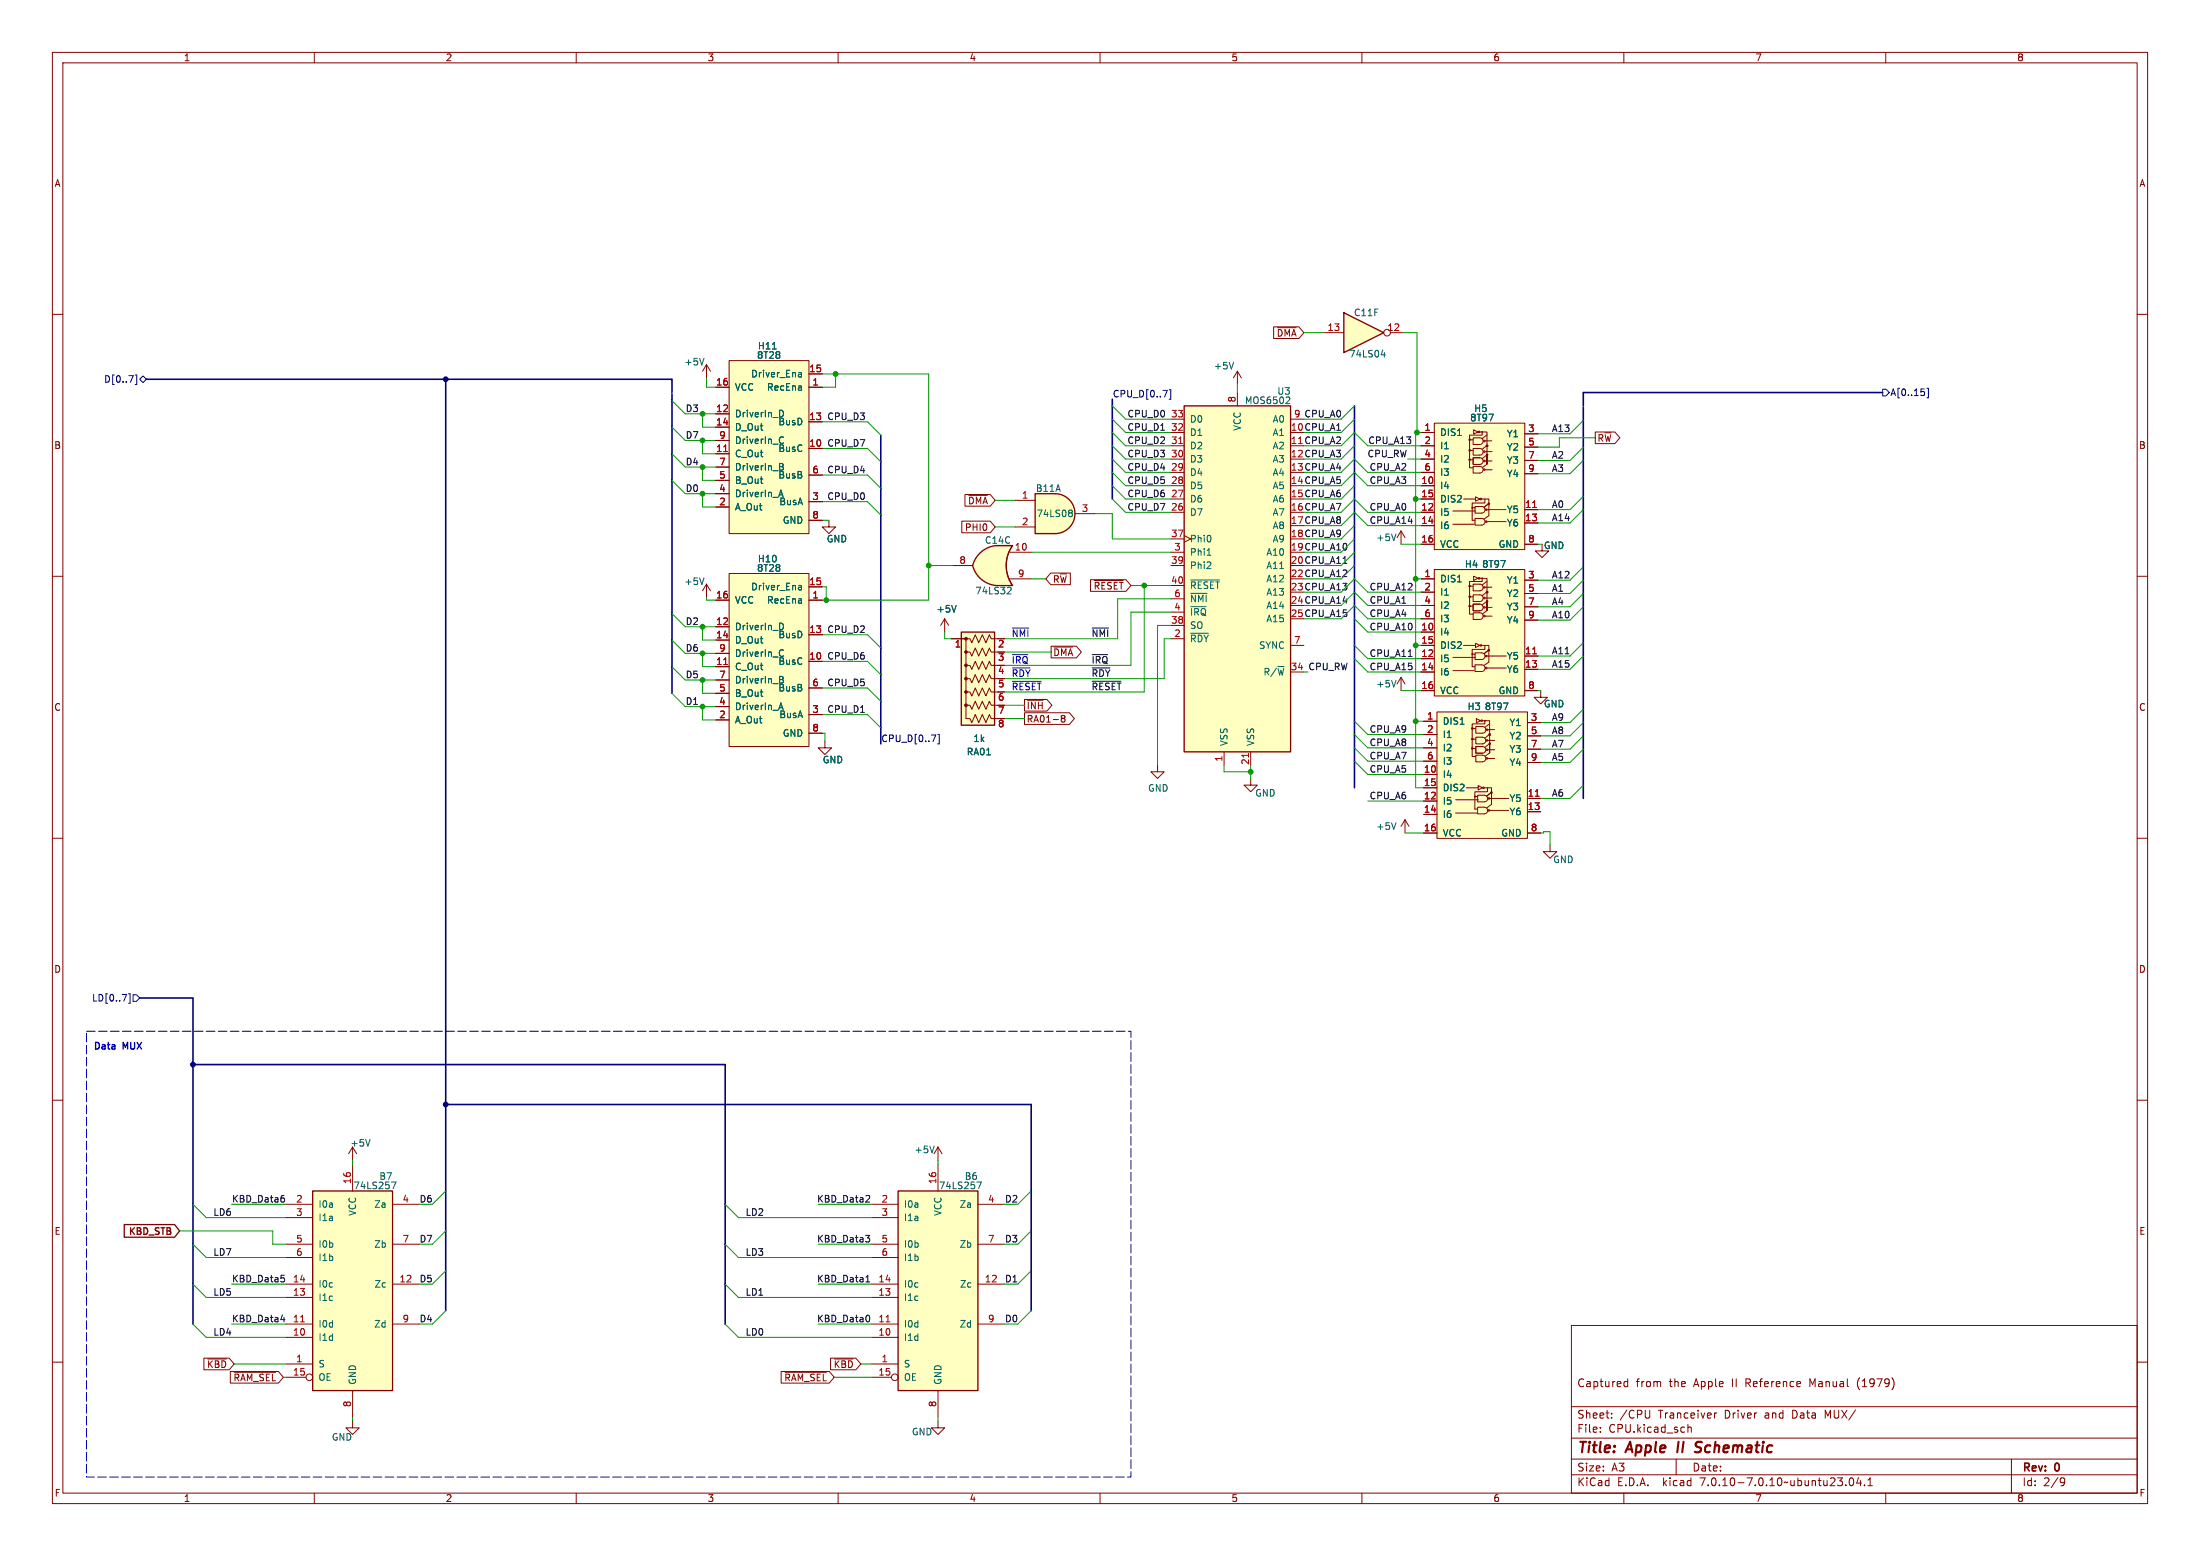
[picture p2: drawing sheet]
<svg xmlns="http://www.w3.org/2000/svg" width="420mm" height="297mm" viewBox="0 0 420 297" stroke-linecap="round" stroke-linejoin="round" font-family="sans-serif">
<g fill="none" stroke="#840000" stroke-width=".19">
<path d="M10 10h400v277h-400zM12 12h396v273h-396zM60 10v2M110 10v2M160 10v2M210 10v2M260 10v2M310 10v2M360 10v2M10 60h2M408 60h2M236.2 70.9v2.5"/>
<path d="M236.2 74.9v2.6M236.2 70.9l-.7 1.2M236.2 70.9l.8 1.2M223.5 97.8h2.6M223.5 95.3h2.6M223.5 92.7h2.6M223.5 90.2h2.6M223.5 87.6h2.6M223.5 85.1h2.6M223.5 82.6h2.6M223.5 80h2.6M246.4 80h2.5"/>
<path d="M10 110h2M134.9 111.5l-.8 1.3M134.9 111.5v2.5M134.9 111.5l.7 1.3M136.7 114.6h2.5M136.7 119.6h2.5M139.2 109.5h15.2v33h-15.2zM154.4 114.6h2.6M154.4 112h2.6M223.5 105.4h2.6M223.5 102.9h2.6M223.5 119.4h2.6"/>
<path d="M223.5 108h2.6M223.5 116.8h2.6M223.5 111.8h2.6M223.5 114.3h2.6M226.1 102.2l1.2 .7-1.2 .6M408 110h2M136.7 127.3h2.5M136.7 122.2h2.5M136.7 137.4h2.5M136.7 134.9h2.5M136.7 132.3h2.5M136.7 129.8h2.5"/>
<path d="M136.7 124.7h2.5M154.4 126.2h2.6M154.4 121.2h2.6M154.4 136.4h2.6M154.4 131.3h2.6M154.4 140h2.6M223.5 121.9h2.6M246.4 128.3h2.5M246.4 123.2h2.5M267.5 129.3l-.8 1.3M267.5 129.3v2.5M267.5 129.3l.7 1.3"/>
<path d="M271.8 137.7h2.5M274.3 135.9h17.3v24.1h-17.3zM281.1 139.1h.6M281.7 138.7h1.3a.64 .64 0 0 1 .6 .6 .64 .64 0 0 1-.6 .7h-1.3zM281.8 137.2l.9 .4-.9 .4zM283 137.6h1.4v6.1v-1.8M283.5 137.5v.7h-2.4v6.2h.6M284 139.3h1.3M284.4 138.1l-.9 .7M291.6 137.9h2.5M10 160h2M157.5 141.5v1.2h1.2l-1.2 1.3-1.3-1.3h1.3"/>
<path d="M233.7 143.5v2.6M238.8 143.5v2.6M271.8 150.4h2.5M271.8 147.8h2.5M271.8 152.9h2.5M271.8 155.4h2.5M271.8 159h2.5M271.8 140.2h2.5M271.8 142.7h2.5M271.8 145.3h2.5M277.9 155.2h4M277.9 152.7h4.3"/>
<path d="M279.9 150.4h2.3M281.1 142.9h.6M281.1 141.1h.6M281.6 152h.5M281.7 140.7h1.3a.64 .64 0 0 1 .6 .7 .64 .64 0 0 1-.6 .6h-1.3zM281.7 144.1h1.3a.64 .64 0 0 1 .6 .7 .64 .64 0 0 1-.6 .6h-1.3zM281.7 142.5h1.3a.64 .64 0 0 1 .6 .6 .64 .64 0 0 1-.6 .7h-1.3zM282.1 154.1h1.3a.64 .64 0 0 1 .6 .6 .64 .64 0 0 1-.6 .6h-1.3zM282.1 151.8h1.3a.64 .64 0 0 1 .6 .6 .64 .64 0 0 1-.6 .7h-1.3zM282.2 150l.8 .4-.8 .4zM283.3 150.4h1.4v3.1l-.9 .7M284 150.4v.7h-2.4v3.3h.5"/>
<path d="M284 144.8h1.3M284.1 141.3h1.2M284.1 143.1h1.2M284.4 140.2l-.9 .7M284.4 141.9l-.9 .7M284.4 143.7l-.8 .6M284.4 154.7h1M284.4 152.4h1M284.7 151.2l-.9 .7M285.5 154.7h2.5M285.5 152.4h2.5M291.6 152.4h2.5"/>
<path d="M291.6 154.9h2.5M291.6 159h2.5M291.6 140.5h2.5M291.6 143h2.5M291.6 145.5h2.5M408 160h2M295.9 161.3v1.3h1.3l-1.3 1.2-1.3-1.2h1.3M10 210h2M408 210h2M10 260h2M300 253h108v32h-108zM408 260h2"/>
<path d="M300 278.5h108M300 274.5h108M300 268.5h108M305.5 273.2v.2M305.5 272.5v.1M307.7 270.5v.2M307.7 269.8v.1M310.2 264.6h.5M310.2 263.8h.5M310.7 263.2v1.5M314.9 269.2v1.2l-.2 .3M320 278.5v3"/>
<path d="M322.2 271.9v1.5M322.2 272.5l.2-.1 .4 .1 .1 .9M327.3 269.7v1M327.7 269.7l-.3 .1-.1 .2M354.7 263.6v1M384 278.5v6.5M60 285v2M110 285v2M160 285v2M210 285v2M260 285v2M300 281.5h108"/>
<path d="M310 285v2M352.4 283.4v.2M353.2 282.2l.2-.1a.8 .8 0 0 1 .5 .7 .8 .8 0 0 1-.5 .8 .99 .99 0 0 1-.2-1.4zM354.8 282l-.4 1.1h1M355.2 282.6v1M355.9 283.4v.2M356.6 283.6h.8M356.6 282.5l.4-.4v1.5M360 285v2M393.6 282.1l.5 .1a.99 .99 0 0 1-.4 1.4h-.3M394.2 282.7l-.3 .3h-.3"/>
<circle cx="281.1" cy="139" r=".15"/>
<circle cx="282.9" cy="137.6" r=".15"/>
<circle cx="283.5" cy="137.6" r=".08"/>
<circle cx="283.9" cy="139.3" r=".15"/>
<circle cx="281.1" cy="141.1" r=".15"/>
<circle cx="281.1" cy="142.8" r=".15"/>
<circle cx="281.6" cy="152" r=".1"/>
<circle cx="283.2" cy="150.4" r=".15"/>
<circle cx="283.9" cy="141.3" r=".15"/>
<circle cx="283.9" cy="144.8" r=".15"/>
<circle cx="283.9" cy="143.1" r=".15"/>
<circle cx="284.2" cy="154.7" r=".15"/>
<circle cx="284.2" cy="152.4" r=".15"/>
<circle cx="284.4" cy="140.2" r=".15"/>
<circle cx="284.4" cy="142" r=".1"/>
<circle cx="284.7" cy="151.3" r=".15"/>
</g>
<path d="M320.4 275.2l-.2 2M323.8 276l.8 .3M324.6 277l-.3 .2h-.5M324.6 275.2h-.4l-.5 .4" fill="none" stroke="#840000" stroke-width=".4"/>
<g fill="#ffffc2" stroke="#ffffc2" stroke-width=".19">
<path d="M226.1 77.5h20.3v66h-20.3z"/>
<path d="M139.2 109.5h15.2v33h-15.2z"/>
<path d="M274.3 135.9h17.3v24.1h-17.3z"/>
</g>
<path d="M226.1 77.5h20.3v66h-20.3z" fill="none" stroke="#840000" stroke-width=".25"/>
<g fill="none" stroke="#006464" stroke-width=".19">
<path d="M235.5 69.2l-.4 1.2M246.2 76.1l-.8 .9h.8M134.4 110.3l-.4 1.3M149.1 118.9a.72 .72 0 0 1 .2 1.3M152.6 111.7l.4 .1v.8M153 112.5l-.4 .1M153 112l-.4 .1M227.3 115.8h3M227.3 110.7h5.5M227.3 113.3h3.1M230.4 108.5h.8M230.4 106h.8"/>
<path d="M231.1 102.4v.8M231.1 107.4v.4M148.8 135.1h.6M148.8 129.1l.6 .1 .1 .3-.2 .2M148.8 129.7h.5M149.1 134.2l.4 1.3M149.2 124l.4 .1M149.3 129.7l.3 .3-.2 .3M149.6 125.2h-.1M227.3 120.9h3.4M266.5 129.9l-.4 1.2"/>
</g>
<path d="M225 84.7h.8M138.2 126.8h.7M238.3 143.8v.7M293.1 152h.7" fill="none" stroke="#a90000" stroke-width=".19"/>
<g fill="#840000" stroke="#840000" stroke-width=".19">
<circle cx="284.4" cy="141.9" r=".13"/>
<circle cx="284.4" cy="140.2" r=".13"/>
</g>
<path d="M256.5 59.7l7.7 3.8-7.7 3.8z" fill="#ffffc2"/>
<path d="M256.5 59.7l7.7 3.8-7.7 3.8zM183.5 120.7h6.4v17.7h-6.4zM59.7 227.3h15.2v38.1h-15.2zM171.4 227.3h15.3v38.1h-15.3z" fill="none" stroke="#840000" stroke-width=".25"/>
<g fill="none" stroke="#840000" stroke-width=".19">
<path d="M134.9 69.6l-.8 1.3M134.9 69.6v2.5M134.9 69.6l.7 1.3M136.7 73.9h2.5M136.7 79h2.5M139.2 68.8h15.2v33.1h-15.2zM154.4 73.9h2.6M154.4 71.4h2.6M252.7 63.5h3.8M265.4 63.5h2.6M136.7 86.6h2.5M136.7 81.5h2.5"/>
<path d="M136.7 96.8h2.5M136.7 94.2h2.5M136.7 91.7h2.5M136.7 89.2h2.5M136.7 84.1h2.5M154.4 85.6h2.6M154.4 80.5h2.6M154.4 95.8h2.6M154.4 90.7h2.6M154.4 99.3h2.6M271.3 95.3h2.5M271.3 82.6h2.5"/>
<path d="M271.3 92.7h2.5M271.3 97.8h2.5M271.3 85.1h2.5M271.3 87.6h2.5M271.3 90.2h2.5M273.8 80.8h17.3v24.1h-17.3zM277.4 97.5h4.3M279.4 95.3h2.3M280.5 87.8h.7M280.5 86h.7M280.5 83.9h.7M281.1 96.9h.5"/>
<path d="M281.2 85.6h1.3a.64 .64 0 0 1 .6 .6 .64 .64 0 0 1-.6 .7h-1.3zM281.2 89h1.3a.64 .64 0 0 1 .6 .7 .64 .64 0 0 1-.6 .6h-1.3zM281.2 87.4h1.3a.64 .64 0 0 1 .6 .6 .64 .64 0 0 1-.6 .6h-1.3zM281.2 83.6h1.3a.64 .64 0 0 1 .6 .6 .64 .64 0 0 1-.6 .6h-1.3zM281.3 82l.8 .4-.8 .5zM281.6 99h1.3a.64 .64 0 0 1 .6 .6 .64 .64 0 0 1-.6 .6h-1.3zM281.6 96.7h1.3a.64 .64 0 0 1 .6 .6 .64 .64 0 0 1-.6 .6h-1.3zM281.7 94.8l.8 .5-.8 .4zM282.5 82.4h1.4v6.2v-1.8M282.8 95.3h1.4v3.1l-.9 .7M283 82.4v.7h-2.5v6.2h.7M283.5 95.3v.7h-2.4v3.3h.5"/>
<path d="M283.5 84.2h1.3M283.5 89.7h1.3M283.6 86.2h1.2M283.6 88h1.2M283.9 85l-.9 .8M283.9 86.8l-.9 .7M283.9 83l-.9 .7M283.9 88.6l-.8 .6M283.9 99.6h1M283.9 97.3h1M284.2 96.1l-.9 .7M285 99.6h2.5"/>
<path d="M285 97.3h2.5M291.1 97.3h2.5M291.1 99.8h2.5M291.1 82.8h2.5M291.1 85.3h2.5M291.1 87.9h2.5M291.1 90.4h2.5M267.5 101.3l-.8 1.3M267.5 101.3v2.6M267.5 101.3l.7 1.3M271.3 110.5h2.5M271.3 113h2.5"/>
<path d="M271.3 115.6h2.5M271.3 118.1h2.5M271.3 100.3h2.5M271.3 103.9h2.5M273.8 108.7h17.3v24.1h-17.3zM277.4 100.1h4M280.5 115.7h.7M280.5 113.9h.7M280.5 111.9h.7M281.2 113.5h1.3a.64 .64 0 0 1 .6 .7 .64 .64 0 0 1-.6 .6h-1.3zM281.2 117h1.3a.64 .64 0 0 1 .6 .6 .64 .64 0 0 1-.6 .6h-1.3zM281.2 115.3h1.3a.64 .64 0 0 1 .6 .7 .64 .64 0 0 1-.6 .6h-1.3z"/>
<path d="M281.2 111.5h1.3a.64 .64 0 0 1 .6 .6 .64 .64 0 0 1-.6 .7h-1.3zM281.3 110l.8 .4-.8 .4zM282.5 110.4h1.4v6.1v-1.8M283 110.4v.6h-2.5v6.2h.7M283.5 112.1h1.3M283.5 117.6h1.3M283.6 114.1h1.2M283.6 115.9h1.2M283.9 113l-.9 .7M283.9 114.8l-.9 .7M283.9 110.9l-.9 .8M283.9 116.5l-.8 .6"/>
<path d="M291.1 110.7h2.5M291.1 113.3h2.5M291.1 115.8h2.5M291.1 118.4h2.5M291.1 103.9h2.5M181.6 121.9h2.5M184.4 124.5h.8l.3 .7 .7-1.5 .6 1.5 .7-1.5 .7 1.5 .7-1.5 .3 .8h1.3M184.4 127h.8l.3 .8 .7-1.6 .6 1.6 .7-1.6 .7 1.6 .7-1.6 .3 .8h1.3M184.4 129.5h.8l.3 .8 .7-1.5 .6 1.5 .7-1.5 .7 1.5 .7-1.5 .3 .7h1.3M184.4 132.1h.8l.3 .7 .7-1.5 .6 1.5 .7-1.5 .7 1.5 .7-1.5 .3 .8h1.3M184.4 134.6h.8l.3 .8 .7-1.5 .6 1.5 .7-1.5 .7 1.5 .7-1.5 .3 .7h1.3M191.8 121.9h-2.6l-.3-.7-.7 1.5-.7-1.5-.7 1.5-.6-1.5-.7 1.5-.3-.8h-.8v15.3h.8l.3 .7 .7-1.5 .6 1.5 .7-1.5 .7 1.5 .7-1.5 .3 .8h1.3"/>
<path d="M271.3 123.2h2.5M271.3 120.7h2.5M271.3 125.7h2.5M271.3 128.3h2.5M271.3 131.8h2.5M277.4 128h4M277.4 125.5h4.3M279.4 123.2h2.3M281.1 124.9h.5M281.6 126.9h1.3a.64 .64 0 0 1 .6 .6 .64 .64 0 0 1-.6 .7h-1.3zM281.6 124.6h1.3a.64 .64 0 0 1 .6 .6 .64 .64 0 0 1-.6 .7h-1.3zM281.7 122.8l.8 .4-.8 .4z"/>
<path d="M282.8 123.2h1.4v3.2l-.9 .6M283.5 123.2v.8h-2.4v3.3h.5M283.9 127.5h1M283.9 125.2h1M284.2 124.1l-.9 .7M285 127.5h2.5M285 125.2h2.5M291.1 125.2h2.5M291.1 127.8h2.5M291.1 131.8h2.5M294.1 131.8v1.3h1.3l-1.3 1.3-1.2-1.3h1.2M221 146.1v1.2h1.2l-1.2 1.3-1.3-1.3h1.3"/>
<path d="M238.8 148.6v1.3h1.2l-1.2 1.2-1.3-1.2h1.3M268.2 156.5l-.7 1.2M268.2 156.5v2.5M268.2 156.5l.8 1.2M67.3 218.9v2.6M67.3 218.9l-.8 1.3M67.3 218.9l.8 1.3M179.1 218.9l-.8 1.3M179.1 218.9v2.6M179.1 218.9l.7 1.3M54.6 229.9h5.1M54.6 232.4h5.1"/>
<path d="M54.6 237.5h5.1M67.3 222.2v5.1M74.9 229.9h5.1M74.9 237.5h5.1M166.4 229.9h5M166.4 232.4h5M166.4 237.5h5M179.1 222.2v5.1M186.7 229.9h5.1M186.7 237.5h5.1M54.6 255.3h5.1M54.6 252.7h5.1"/>
<path d="M54.6 245.1h5.1M54.6 247.6h5.1M54.6 240h5.1M74.9 252.7h5.1M74.9 245.1h5.1M166.4 255.3h5M166.4 252.7h5M166.4 245.1h5M166.4 247.6h5M166.4 240h5M186.7 252.7h5.1M186.7 245.1h5.1"/>
<path d="M54.6 260.3h5.1M54.6 262.9h3.8M67.3 271.3v1.2h1.3l-1.3 1.3-1.3-1.3h1.3M67.3 265.4v5.1M166.4 260.3h5M166.4 262.9h3.8M179.1 271.3v1.2h1.2l-1.2 1.3-1.3-1.3h1.3M179.1 265.4v5.1"/>
<circle cx="264.8" cy="63.5" r=".63"/>
<circle cx="280.6" cy="86" r=".15"/>
<circle cx="280.6" cy="83.9" r=".15"/>
<circle cx="280.6" cy="87.7" r=".15"/>
<circle cx="281.1" cy="96.9" r=".1"/>
<circle cx="282.3" cy="82.4" r=".15"/>
<circle cx="282.7" cy="95.2" r=".15"/>
<circle cx="283" cy="82.4" r=".08"/>
<circle cx="283.4" cy="88" r=".15"/>
<circle cx="283.4" cy="84.2" r=".15"/>
<circle cx="283.4" cy="86.2" r=".15"/>
<circle cx="283.4" cy="89.6" r=".15"/>
<circle cx="283.7" cy="99.6" r=".15"/>
<circle cx="283.7" cy="97.3" r=".15"/>
<circle cx="283.9" cy="85.1" r=".15"/>
<circle cx="283.9" cy="86.9" r=".1"/>
<circle cx="284.2" cy="96.2" r=".15"/>
<circle cx="280.6" cy="113.9" r=".15"/>
<circle cx="280.6" cy="111.9" r=".15"/>
<circle cx="280.6" cy="115.7" r=".15"/>
<circle cx="282.3" cy="110.4" r=".15"/>
<circle cx="283" cy="110.4" r=".08"/>
<circle cx="283.4" cy="112.1" r=".15"/>
<circle cx="283.4" cy="115.9" r=".15"/>
<circle cx="283.4" cy="117.6" r=".15"/>
<circle cx="283.4" cy="114.1" r=".15"/>
<circle cx="283.9" cy="113" r=".15"/>
<circle cx="283.9" cy="114.8" r=".1"/>
<circle cx="281.1" cy="124.9" r=".1"/>
<circle cx="282.7" cy="123.2" r=".15"/>
<circle cx="283.7" cy="127.5" r=".15"/>
<circle cx="283.7" cy="125.2" r=".15"/>
<circle cx="284.2" cy="124.1" r=".15"/>
<circle cx="59.1" cy="262.9" r=".63"/>
<circle cx="170.8" cy="262.9" r=".63"/>
</g>
<g fill="none" stroke="#006464" stroke-width=".19">
<path d="M134.4 68.4l-.4 1.3M147.5 66.6h.7M149.1 78.3a.72 .72 0 0 1 .2 1.2M152.6 71.1l.4 .1v.8M153 71.9l-.4 .1M153 71.4l-.4 .1M263.7 67.7h.8M264.3 67.3v.8M148.8 94.5h.6M148.8 88.5l.6 .1 .1 .2-.2 .3M148.8 89.1h.5M149.1 93.5l.4 1.3"/>
<path d="M149.2 83.4l.4 .1M149.3 89.1l.3 .2-.2 .4M149.6 84.5l-.1 .1M266.5 101.9l-.4 1.3M266.5 157l-.4 1.3M70.6 217.5l-.4 1.3M178.3 218.8l-.4 1.2M74.7 225.6h.9l-.6 1.3M186.5 225.6h.8l-.5 1.3"/>
</g>
<g fill="#ffffc2" stroke="#ffffc2" stroke-width=".19">
<path d="M139.2 68.8h15.2v33.1h-15.2z"/>
<path d="M273.8 108.7h17.3v24.1h-17.3z"/>
<path d="M59.7 227.3h15.2v38.1h-15.2z"/>
<path d="M273.8 80.8h17.3v24.1h-17.3z"/>
<path d="M171.4 227.3h15.3v38.1h-15.3z"/>
<path d="M183.5 120.7h6.4v17.7h-6.4z"/>
<path d="M187 105.6a5.2 5.2 0 0 1 3.1-1.5l.6 5.2-5-1.3 .5-1.3z"/>
</g>
<path d="M138.2 86.2h.7M292.6 96.9h.7M292.6 124.8h.7M57.4 252.3h.7M169.2 252.3h.7" fill="none" stroke="#a90000" stroke-width=".19"/>
<g fill="#840000" stroke="#840000" stroke-width=".19">
<circle cx="283.9" cy="114.8" r=".13"/>
<circle cx="283.9" cy="113" r=".13"/>
<circle cx="283.9" cy="86.8" r=".13"/>
<circle cx="283.9" cy="85.1" r=".13"/>
<circle cx="184.4" cy="121.9" r=".25"/>
<circle cx="184.4" cy="124.5" r=".25"/>
<circle cx="184.4" cy="127" r=".25"/>
<circle cx="184.4" cy="129.5" r=".25"/>
<circle cx="184.4" cy="132.1" r=".25"/>
<circle cx="184.4" cy="134.6" r=".25"/>
</g>
<path d="M190.1 104.1h3.2M190.1 111.8h3.2" fill="none" stroke="#ffffc2" stroke-width=".19"/>
<path d="M190.1 104.1h3.2a6.7 6.7 0 0 0 0 7.7h-3.2z" fill="#ffffc2"/>
<g fill="#ffffc2" stroke="#ffffc2" stroke-width=".19">
<path d="M185.7 108l4.9-1.4-.5 5.2a5.1 5.1 0 0 1-4.4-3.8z"/>
<path d="M201.4 94.2a3.8 3.8 0 0 1 3.8 3.8 3.8 3.8 0 0 1-3.8 3.9z"/>
</g>
<path d="M190.1 104.1a5.2 5.2 0 0 0-4.4 3.9 5.1 5.1 0 0 0 4.4 3.8M190.1 104.1h3.2a6.6 6.6 0 0 0 0 7.7h-3.2" fill="none" stroke="#840000" stroke-width=".25"/>
<path d="M158.2 99.3v1.3h1.3l-1.3 1.3-1.2-1.3h1.2M180.3 118.1l-.7 1.3M180.3 118.1v2.6M180.3 118.1l.8 1.3M181.9 108h3.8M190.1 104.1h3.2a6.7 6.7 0 0 0 0 7.7h-3.2M192.8 105.4h4.3M192.8 110.5h4.3" fill="none" stroke="#840000" stroke-width=".19"/>
<path d="M182.5 115.6l-.4 1.2M192.5 112.1h.4l.1 .3-.8 1h.8" fill="none" stroke="#006464" stroke-width=".19"/>
<path d="M197.6 94.2h3.8v7.7h-3.8z" fill="#ffffc2"/>
<path d="M197.6 94.2h3.8a3.8 3.8 0 0 1 3.8 3.8 3.8 3.8 0 0 1-3.8 3.9h-3.8zM23.7 233.7h9.6l1 1.2-1 1.3h-9.6z" fill="none" stroke="#840000" stroke-width=".25"/>
<g fill="none" stroke="#840000" stroke-width=".19">
<path d="M136.7 73.9h2.5M136.7 79h2.5M154.4 73.9h2.6M154.4 71.4h2.6M243.1 62.4h4.9l.9 1.1-.9 1.1h-4.9zM243.9 62.5h3.5M136.7 86.6h2.5M136.7 81.5h2.5M136.7 96.8h2.5M136.7 94.2h2.5M136.7 91.7h2.5M136.7 89.2h2.5"/>
<path d="M136.7 84.1h2.5M154.4 85.6h2.6M154.4 80.5h2.6M154.4 95.8h2.6M154.4 90.7h2.6M154.4 99.3h2.6M183.6 99.5h5.4l1 1.1-1 1.1h-5.4zM184.2 94.4h4.8l1 1.1-1 1.1h-4.8zM184.9 94.6h3.6M193.8 95.5h3.8M205.2 98h3.8M271.3 82.6h2.5"/>
<path d="M271.3 92.7h2.5M271.3 97.8h2.5M271.3 95.3h2.5M271.3 85.1h2.5M271.3 87.6h2.5M271.3 90.2h2.5M291.1 97.3h2.5M291.1 99.8h2.5M291.1 82.8h2.5M291.1 85.3h2.5M291.1 87.9h2.5M291.1 90.4h2.5"/>
<path d="M304.5 82.5h3.8l.9 1.1-.9 1.1h-3.8zM306.4 82.6h1.2M136.7 114.6h2.5M136.7 119.6h2.5M154.4 114.6h2.6M154.4 112h2.6M193.8 100.6h3.8M200.6 109.4h3.7v2.2h-3.7l-1-1.1zM202.4 109.5h1.2M208.2 110.6h6.7l1 1.2-1 1.1h-6.7zM208.9 110.8h5.5M271.3 110.5h2.5"/>
<path d="M271.3 113h2.5M271.3 115.6h2.5M271.3 118.1h2.5M271.3 100.3h2.5M271.3 103.9h2.5M291.1 110.7h2.5M291.1 113.3h2.5M291.1 115.8h2.5M291.1 118.4h2.5M291.1 103.9h2.5M294.4 103.9v1.3h1.3l-1.3 1.2-1.3-1.2h1.3M136.7 127.3h2.5"/>
<path d="M136.7 122.2h2.5M136.7 137.4h2.5M136.7 134.9h2.5M136.7 132.3h2.5M136.7 129.8h2.5M136.7 124.7h2.5M154.4 126.2h2.6M154.4 121.2h2.6M154.4 136.4h2.6M154.4 131.3h2.6M154.4 140h2.6M181.6 121.9h2.5"/>
<path d="M190.5 121.9h1.3M195.6 133.5h4.3l.9 1.1-.9 1.1h-4.3zM195.6 136h8.6l.9 1.2-.9 1.1h-8.6zM196.1 133.7h3M200.7 123.3h4.8l.9 1.2-.9 1.1h-4.8zM201.2 123.5h3.6M202.8 137.1l-.2-.2 .2-.3h.3l.2 .2-.2 .3M202.8 137.1l-.2 .2v.3l.2 .2h.3l.2-.2v-.3l-.2-.2M202.8 137.1h.3M271.3 120.7h2.5M271.3 125.7h2.5M271.3 128.3h2.5"/>
<path d="M271.3 123.2h2.5M271.3 131.8h2.5M271.8 137.7h2.5M291.1 125.2h2.5M291.1 127.8h2.5M291.1 131.8h2.5M291.6 137.9h2.5M271.8 147.8h2.5M271.8 152.9h2.5M271.8 155.4h2.5M271.8 150.4h2.5M271.8 159h2.5"/>
<path d="M271.8 140.2h2.5M271.8 142.7h2.5M271.8 145.3h2.5M291.6 152.4h2.5M291.6 154.9h2.5M291.6 159h2.5M291.6 140.5h2.5M291.6 143h2.5M291.6 145.5h2.5M38.9 259.2h4.9l.9 1.1-.9 1.2h-4.9zM39.7 259.4h3.5M158.6 259.2h4.8l.9 1.1-.9 1.2h-4.8z"/>
<path d="M159.3 259.4h3.5M44 261.8h9.1l1 1.1-1 1.1h-9.1zM44.7 261.9h7.9M149.1 261.8h9.2l1 1.1-1 1.1h-9.2zM149.9 261.9h7.9"/>
</g>
<g fill="none" stroke="#006464" stroke-width=".19">
<path d="M147.5 66.6h.7M149.1 78.3a.72 .72 0 0 1 .2 1.2M152.6 71.1l.4 .1v.8M153 71.9l-.4 .1M153 71.4l-.4 .1M148.8 94.5h.6M148.8 88.5l.6 .1 .1 .2-.2 .3M148.8 89.1h.5M149.1 93.5l.4 1.3M149.2 83.4l.4 .1M149.3 89.1l.3 .2-.2 .4M149.6 84.5l-.1 .1"/>
<path d="M204.2 97.4h.3l.2 .2-.2 .3M204.2 97.9h.3M204.5 97.9l.2 .2v.3l-.1 .2h-.4M149.1 118.9a.72 .72 0 0 1 .2 1.3M152.6 111.7l.4 .1v.8M153 112.5l-.4 .1M153 112l-.4 .1M182.5 115.6l-.4 1.2M148.8 135.1h.6M148.8 129.1l.6 .1 .1 .3-.2 .2M148.8 129.7h.5M149.1 134.2l.4 1.3"/>
<path d="M149.2 124l.4 .1M149.3 129.7l.3 .3-.2 .3M149.6 125.2h-.1"/>
</g>
<path d="M25.8 71.6h.3v1.8h-.3M27.3 71.8l.6 .6-.6 .6-.6-.6zM222 74.5h.8l-.5 1.3M223.2 74.4h.3v1.8h-.3M359.4 74.3h.6l.7 .6-.7 .7h-.6zM367.4 74.8v.6M367.8 74.1h.3v1.8h-.3M177.8 140.3h.9l-.6 1.3M179 140.2h.3v1.8h-.3M24.5 189.7h.3v1.8h-.3M25.4 189.9h.6l.7 .6-.7 .6h-.6z" fill="none" stroke="#000084" stroke-width=".19"/>
<g fill="none" stroke="#0f0f0f" stroke-width=".19">
<path d="M208.5 119.9h3.1M256.4 107.5h.7M208.5 130h5.5M208.5 125h3M208.5 127.5h3.4M268.8 125.3h.8M53.9 228.7h.2l.2 .2v.4l-.4 .1M54 228.2h.2M165.2 235.8h.8l-.4 .5 .4 .1v.4l-.2 .3h-.4M165.5 228.2h.4l.1 .3-.8 .9h.8M53.6 251.9h.8M53.7 243.4h.6"/>
<path d="M53.8 243.9h.3l.2 .2v.5l-.5 .1M54.2 251.5v.8M165.3 244.7h.7M165.4 243.7l.3-.3v1.3M165.7 251a.79 .79 0 0 1 0 1.3"/>
</g>
<path d="M193.3 119.9h3.1M193.3 125h2.9M193.3 127.5h3.3M193.3 130h5.5" fill="none" stroke="#0000c2" stroke-width=".19"/>
<path d="M16.5 196.9h199.4v85h-199.4v-85" fill="none" stroke="#0000c2" stroke-width=".19" stroke-dasharray="1.7 .6"/>
<path d="M27.9 72.4h100.4v2.5M85.1 72.4v177.8M128.3 75.2v57.1M212.3 76.2v19.1M258.6 77.5v72.9M302.3 77.7v74.7M359.4 74.9h-57.1v2.6M168.1 83.1v58.9M26.7 190.5h10.1v62.2M36.8 203.2h101.6v49.5M85.1 210.8h111.7v39.4" fill="none" stroke="#000084" stroke-width=".3"/>
<g fill="none" stroke="#009600" stroke-width=".19">
<path d="M128.3 76.5l2.5 2.5h5.9M134.1 79v2.5h2.6M134.9 72.1v1.8h1.8M157 71.4h20.3v43.2h-20.3M159.5 71.4v2.5h-2.5M212.3 77.5l2.6 2.5h8.6M236.2 73.4v1.5M248.9 63.5h3.8M258.6 77.5l-2.6 2.5h-7.1M268 63.5h2.5v19.1M128.3 81.5l2.5 2.6h5.9M128.3 86.6l2.5 2.6h5.9"/>
<path d="M128.3 91.7l2.5 2.5h5.9M134.1 84.1v2.5h2.6M134.1 89.2v2.5h2.6M134.1 94.2v2.6h2.6M157 99.3h1.2M157 95.8h8.6l2.5 2.5M157 85.6h8.6l2.5 2.5M157 80.5h8.6l2.5 2.6M157 90.7h8.6l2.5 2.5M190 95.5h3.8M209 98h3.3v4.9h11.2M212.3 85.1l2.6 2.5h8.6"/>
<path d="M212.3 90.2l2.6 2.5h8.6M212.3 92.7l2.6 2.6h8.6M212.3 80l2.6 2.6h8.6M212.3 87.6l2.6 2.6h8.6M212.3 82.6l2.6 2.5h8.6M212.3 95.3l2.6 2.5h8.6M248.9 92.7h7.1l2.6-2.5 2.5 2.5h10.2M248.9 90.2h7.1l2.6-2.6 2.5 2.6h10.2M248.9 85.1h7.1l2.6-2.5 2.5 2.5h10.2M248.9 97.8h7.1l2.6-2.5 2.5 2.5h10.2M258.6 85.1l-2.6 2.5h-7.1M258.6 92.7l-2.6 2.6h-7.1"/>
<path d="M258.6 80l-2.6 2.6h-7.1M268.7 87.6h2.6M270.3 95.3h1M271.3 82.6h-1v67.8h1.5M302.3 80.3l-2.6 2.5h-6.1M302.3 87.9l-2.6 2.5h-6.1M302.3 85.3l-2.6 2.6h-6.1M302.3 97.3l-2.6 2.5h-6.1M302.3 94.7l-2.6 2.6h-6.1M304.5 83.6h-6.8v1.7h-4.1M128.3 117.1l2.5 2.5h5.9M134.1 119.6v2.6h2.6"/>
<path d="M134.9 114v.6h1.8M157 112h.7v2.6M177.3 108h4.6M190 100.6h3.8M197.1 105.4h26.4M197.1 110.5h2.5M215.9 111.8h7.6M218.4 111.8v20.3h-26.6M223.5 119.4h-2.5v26.7M223.5 116.8h-7.6v10.2h-24.1M223.5 114.3h-10.1v7.6h-21.6M248.9 118.1h7.1l2.6-2.5 2.5 2.5h10.2"/>
<path d="M248.9 100.3h7.1l2.6-2.5 2.5 2.5h10.2M248.9 115.6h7.1l2.6-2.6 2.5 2.6h10.2M248.9 113h7.1l2.6-2.5 2.5 2.5h10.2M258.6 118.1l2.5 2.6h10.2M258.6 100.3l-2.6 2.6h-7.1M258.6 105.4l-2.6 2.6h-7.1M258.6 102.9l-2.6 2.5h-7.1M258.6 108l-2.6 2.5h-7.1M267.5 103.9h3.8M270.3 110.5h1M293.6 103.9h.8M302.3 110.7l-2.6 2.6h-6.1"/>
<path d="M302.3 113.3l-2.6 2.5h-6.1M302.3 108.2l-2.6 2.5h-6.1M302.3 115.8l-2.6 2.6h-6.1M128.3 127.3l2.5 2.5h5.9M128.3 122.2l2.5 2.5h5.9M128.3 132.3l2.5 2.6h5.9M134.1 124.7v2.6h2.6M134.1 129.8v2.5h2.6M134.1 134.9v2.5h2.6M157 131.3h8.6l2.5 2.6M157 126.2h8.6l2.5 2.6M157 140h.5v1.5"/>
<path d="M157 121.2h8.6l2.5 2.5M157 136.4h8.6l2.5 2.5M180.3 120.7v1.2h1.3M191.8 134.6h3.8M191.8 124.5h8.9M191.8 137.2h3.8M223.5 121.9h-1.3v7.6h-30.4M248.9 128.3h.8M258.6 137.7l2.5 2.5h10.7M258.6 123.2l2.5 2.5h10.2M258.6 125.7l2.5 2.6h10.2M267.5 131.8h3.8"/>
<path d="M270.3 123.2h1M270.3 137.7h1.5M293.6 131.8h.5M302.3 137.9l-2.6 2.6h-5.6M302.3 135.4l-2.6 2.5h-5.6M302.3 122.7l-2.6 2.5h-6.1M302.3 125.2l-2.6 2.6h-6.1M233.7 146.1v1.2h5.1M238.8 146.1v2.5M258.6 140.2l2.5 2.5h10.7M258.6 142.7l2.5 2.6h10.7M258.6 145.3l2.5 2.5h10.7"/>
<path d="M261.1 152.9h10.7M268.2 159h3.6M294.1 159h.5v-.2h1.3v2.5M302.3 149.9l-2.6 2.5h-5.6M302.3 143l-2.6 2.5h-5.6M302.3 140.5l-2.6 2.5h-5.6M34.3 234.9h17.8v2.6h2.5M36.8 229.9l2.6 2.5h15.2M36.8 237.5l2.6 2.5h15.2M44.2 229.9h10.4M67.3 221.5v.7M85.1 227.3l-2.6 2.6"/>
<path d="M85.1 234.9l-2.6 2.6M138.4 229.9l2.6 2.5h25.4M138.4 237.5l2.6 2.5h25.4M156.2 229.9h10.2M156.2 237.5h10.2M179.1 221.5v.7M196.8 227.3l-2.5 2.6M196.8 234.9l-2.5 2.6M36.8 252.7l2.6 2.6h15.2M36.8 245.1l2.6 2.5h15.2M44.2 252.7h10.4M44.2 245.1h10.4"/>
<path d="M85.1 242.6l-2.6 2.5M85.1 250.2l-2.6 2.5M138.4 252.7l2.6 2.6h25.4M138.4 245.1l2.6 2.5h25.4M156.2 252.7h10.2M156.2 245.1h10.2M196.8 242.6l-2.5 2.5h-2.5M196.8 250.2l-2.5 2.5M44.7 260.3h9.9M67.3 270.5v.8M159.3 262.9h7.1M164.3 260.3h2.1"/>
<path d="M179.1 270.5v.8"/>
</g>
<path d="M138.2 86.2h.7M292.6 96.9h.7M138.2 126.8h.7M292.6 124.8h.7M293.1 152h.7" fill="none" stroke="#a90000" stroke-width=".19"/>
<g fill="#009600" stroke="#009600" stroke-width=".19">
<circle cx="177.3" cy="108" r=".46"/>
<circle cx="159.5" cy="71.4" r=".46"/>
<circle cx="134.1" cy="124.7" r=".46"/>
<circle cx="157.7" cy="114.6" r=".46"/>
<circle cx="134.1" cy="94.2" r=".46"/>
<circle cx="134.1" cy="119.6" r=".46"/>
<circle cx="134.1" cy="89.2" r=".46"/>
<circle cx="218.4" cy="111.8" r=".46"/>
<circle cx="238.8" cy="147.3" r=".46"/>
<circle cx="270.3" cy="110.5" r=".46"/>
<circle cx="270.3" cy="123.2" r=".46"/>
<circle cx="270.3" cy="137.7" r=".46"/>
<circle cx="270.3" cy="95.3" r=".46"/>
<circle cx="270.5" cy="82.6" r=".46"/>
<circle cx="134.1" cy="79" r=".46"/>
<circle cx="134.1" cy="84.1" r=".46"/>
<circle cx="134.1" cy="134.9" r=".46"/>
<circle cx="134.1" cy="129.8" r=".46"/>
</g>
<g fill="#000084" stroke="#000084" stroke-width=".19">
<circle cx="85.1" cy="210.8" r=".46"/>
<circle cx="85.1" cy="72.4" r=".46"/>
<circle cx="36.8" cy="203.2" r=".46"/>
</g>
<g font-size="2.8" fill="#840000">
<text x="301" y="277.9">Title:</text>
<text x="310.6" y="277.9">Apple</text>
<text x="321.1" y="277.9">II</text>
<text x="325.3" y="277.9">Schematic</text>
</g>
<g font-size="2.1" fill="#840000">
<text x="301" y="265">Captured</text>
<text x="312.3" y="265">from</text>
<text x="318.7" y="265">the</text>
<text x="323.5" y="265">Apple</text>
<text x="330.9" y="265">II</text>
<text x="333.6" y="265">Reference</text>
<text x="346" y="265">Manual</text>
<text x="355.2" y="265">(1979)</text>
<text x="301" y="273.7">File:</text>
<text x="301" y="271">Sheet:</text>
<text x="307.1" y="273.7">CPU.kicad_sch</text>
<text x="309.2" y="271">/CPU</text>
<text x="316.7" y="271">Tranceiver</text>
<text x="329.4" y="271">Driver</text>
<text x="337.2" y="271">and</text>
<text x="342.6" y="271">Data</text>
<text x="348.9" y="271">MUX/</text>
<text x="301" y="281.1">Size:</text>
<text x="307.6" y="281.1">A3</text>
<text x="323" y="281.1">Date:</text>
<text x="386" y="281.3">Rev:</text>
<text x="392.4" y="281.3">0</text>
<text x="301" y="283.9">KiCad</text>
<text x="308.7" y="283.9">E.D.A.</text>
<text x="317.6" y="283.9">kicad</text>
<text x="324.8" y="283.9">7.0.10-7.0.10~ubuntu23.04.1</text>
<text x="386" y="283.9">Id:</text>
<text x="390.1" y="283.9">2/9</text>
</g>
<g font-size="1.8" fill="#840000">
<text x="35" y="11.9">1</text>
<text x="85" y="11.9">2</text>
<text x="135" y="11.9">3</text>
<text x="185" y="11.9">4</text>
<text x="235" y="11.9">5</text>
<text x="285" y="11.9">6</text>
<text x="335" y="11.9">7</text>
<text x="385" y="11.9">8</text>
<text x="10.3" y="35.9">A</text>
<text x="408.3" y="35.9">A</text>
<text x="243.6" y="64.5">~{DMA}</text>
<text x="10.3" y="85.9">B</text>
<text x="304.9" y="84.5">R~{W}</text>
<text x="408.2" y="85.9">B</text>
<text x="184.1" y="101.5">PHI0</text>
<text x="184.7" y="96.5">~{DMA}</text>
<text x="200.9" y="111.4">R~{W}</text>
<text x="208.7" y="112.7">~{RESET}</text>
<text x="190.4" y="123.9">2</text>
<text x="201" y="125.4">~{DMA}</text>
<text x="190.4" y="126.4">3</text>
<text x="190.4" y="129">4</text>
<text x="190.4" y="131.5">5</text>
<text x="10.3" y="135.9">C</text>
<text x="190.4" y="134.1">6</text>
<text x="190.4" y="136.6">7</text>
<text x="195.9" y="135.6">~{INH}</text>
<text x="408.2" y="135.9">C</text>
<text x="195.9" y="138.1">RA01-8</text>
<text x="10.3" y="185.9">D</text>
<text x="408.2" y="185.9">D</text>
<text x="10.3" y="235.9">E</text>
<text x="24.3" y="236.1">KBD_STB</text>
<text x="408.3" y="235.9">E</text>
<text x="39.4" y="261.3">~{KBD}</text>
<text x="149.6" y="263.8">~{RAM_SEL}</text>
<text x="159.1" y="261.3">~{KBD}</text>
<text x="10.3" y="285.9">F</text>
<text x="35" y="286.9">1</text>
<text x="85" y="286.9">2</text>
<text x="135" y="286.9">3</text>
<text x="185" y="286.9">4</text>
<text x="235" y="286.9">5</text>
<text x="285" y="286.9">6</text>
<text x="335" y="286.9">7</text>
<text x="385" y="286.9">8</text>
<text x="408.3" y="285.9">F</text>
</g>
<g font-size="1.8" fill="#a90000">
<text x="253.3" y="63.2">13</text>
<text x="264.8" y="63.2">12</text>
<text x="154.4" y="71.1">15</text>
<text x="136.6" y="73.7">16</text>
<text x="155" y="73.7">1</text>
<text x="236" y="76.9" transform="rotate(-90 236 76.9)">8</text>
<text x="136.6" y="78.7">12</text>
<text x="136.6" y="81.3">14</text>
<text x="137.2" y="83.8">9</text>
<text x="154.4" y="80.3">13</text>
<text x="223.5" y="82.3">32</text>
<text x="223.5" y="79.8">33</text>
<text x="271.8" y="82.3">1</text>
<text x="291.6" y="82.5">3</text>
<text x="136.6" y="86.4">11</text>
<text x="137.2" y="88.9">7</text>
<text x="154.4" y="85.3">10</text>
<text x="223.5" y="89.9">29</text>
<text x="223.5" y="87.4">30</text>
<text x="223.5" y="84.8">31</text>
<text x="271.8" y="84.8">2</text>
<text x="271.8" y="87.4">4</text>
<text x="271.8" y="89.9">6</text>
<text x="291.6" y="85.1">5</text>
<text x="291.6" y="87.6">7</text>
<text x="137.2" y="94">4</text>
<text x="137.2" y="91.4">5</text>
<text x="155" y="95.5">3</text>
<text x="155" y="90.4">6</text>
<text x="195" y="95.2">1</text>
<text x="223.5" y="95">27</text>
<text x="223.5" y="92.5">28</text>
<text x="271.2" y="92.5">10</text>
<text x="271.2" y="95">15</text>
<text x="291.6" y="90.2">9</text>
<text x="137.2" y="96.5">2</text>
<text x="155" y="99.1">8</text>
<text x="195" y="100.3">2</text>
<text x="206.4" y="97.8">3</text>
<text x="223.5" y="97.5">26</text>
<text x="271.2" y="97.5">12</text>
<text x="271.2" y="100.1">14</text>
<text x="291" y="97">11</text>
<text x="291" y="99.6">13</text>
<text x="183.1" y="107.7">8</text>
<text x="193.6" y="105.2">10</text>
<text x="223.5" y="102.6">37</text>
<text x="223.5" y="107.7">39</text>
<text x="224.1" y="105.2">3</text>
<text x="271.2" y="103.6">16</text>
<text x="291.6" y="103.6">8</text>
<text x="154.4" y="111.8">15</text>
<text x="194.2" y="110.2">9</text>
<text x="223.5" y="111.5">40</text>
<text x="271.8" y="110.2">1</text>
<text x="271.8" y="112.8">2</text>
<text x="291.6" y="110.5">3</text>
<text x="291.6" y="113">5</text>
<text x="136.6" y="119.4">12</text>
<text x="136.6" y="114.3">16</text>
<text x="155" y="114.3">1</text>
<text x="223.5" y="119.1">38</text>
<text x="224.1" y="116.6">4</text>
<text x="224.1" y="114">6</text>
<text x="271.8" y="115.3">4</text>
<text x="271.8" y="117.9">6</text>
<text x="291.6" y="115.6">7</text>
<text x="291.6" y="118.1">9</text>
<text x="136.6" y="121.9">14</text>
<text x="137.2" y="124.5">9</text>
<text x="154.4" y="126">10</text>
<text x="154.4" y="120.9">13</text>
<text x="182.2" y="123.9">1</text>
<text x="224.1" y="121.7">2</text>
<text x="246.9" y="122.9">7</text>
<text x="271.2" y="120.4">10</text>
<text x="271.2" y="125.5">12</text>
<text x="271.2" y="122.9">15</text>
<text x="291" y="125">11</text>
<text x="136.6" y="127">11</text>
<text x="137.2" y="129.5">7</text>
<text x="155" y="131.1">6</text>
<text x="246.3" y="128">34</text>
<text x="271.2" y="128">14</text>
<text x="271.2" y="131.6">16</text>
<text x="291" y="127.5">13</text>
<text x="291.6" y="131.6">8</text>
<text x="137.2" y="137.2">2</text>
<text x="137.2" y="134.6">4</text>
<text x="137.2" y="132.1">5</text>
<text x="155" y="136.1">3</text>
<text x="272.3" y="137.4">1</text>
<text x="292.2" y="137.7">3</text>
<text x="155" y="139.7">8</text>
<text x="190.4" y="139.1">8</text>
<text x="272.3" y="140">2</text>
<text x="272.3" y="142.5">4</text>
<text x="292.2" y="140.2">5</text>
<text x="292.2" y="142.7">7</text>
<text x="233.4" y="145.5" transform="rotate(-90 233.4 145.5)">1</text>
<text x="238.5" y="146.1" transform="rotate(-90 238.5 146.1)">21</text>
<text x="271.7" y="147.6">10</text>
<text x="272.3" y="145">6</text>
<text x="292.2" y="145.3">9</text>
<text x="271.7" y="152.7">12</text>
<text x="271.7" y="155.2">14</text>
<text x="271.7" y="150.1">15</text>
<text x="291.6" y="152.1">11</text>
<text x="291.6" y="154.7">13</text>
<text x="271.7" y="158.8">16</text>
<text x="292.2" y="158.8">8</text>
<text x="67.1" y="226.1" transform="rotate(-90 67.1 226.1)">16</text>
<text x="178.8" y="226.1" transform="rotate(-90 178.8 226.1)">16</text>
<text x="56.4" y="229.6">2</text>
<text x="56.4" y="232.2">3</text>
<text x="76.8" y="229.6">4</text>
<text x="168.2" y="229.6">2</text>
<text x="168.2" y="232.2">3</text>
<text x="188.5" y="229.6">4</text>
<text x="56.4" y="237.2">5</text>
<text x="56.4" y="239.8">6</text>
<text x="76.8" y="237.2">7</text>
<text x="168.2" y="237.2">5</text>
<text x="168.2" y="239.8">6</text>
<text x="188.5" y="237.2">7</text>
<text x="55.8" y="244.9">14</text>
<text x="76.2" y="244.9">12</text>
<text x="167.6" y="244.9">14</text>
<text x="187.9" y="244.9">12</text>
<text x="55.8" y="247.4">13</text>
<text x="167.6" y="247.4">13</text>
<text x="55.8" y="255">10</text>
<text x="55.8" y="252.5">11</text>
<text x="76.8" y="252.5">9</text>
<text x="167.6" y="255">10</text>
<text x="167.6" y="252.5">11</text>
<text x="188.5" y="252.5">9</text>
<text x="55.8" y="262.6">15</text>
<text x="56.4" y="260.1">1</text>
<text x="167.6" y="262.6">15</text>
<text x="168.2" y="260.1">1</text>
<text x="67.1" y="268.7" transform="rotate(-90 67.1 268.7)">8</text>
<text x="178.8" y="268.7" transform="rotate(-90 178.8 268.7)">8</text>
</g>
<g font-size="1.8" fill="#006464">
<text x="258.4" y="60.6">C11F</text>
<text x="130.6" y="70">+5V</text>
<text x="144.4" y="68.7">8T28</text>
<text x="144.6" y="66.9">H11</text>
<text x="231.6" y="70.7">+5V</text>
<text x="257.5" y="68.4">74LS04</text>
<text x="140.2" y="74.8">VCC</text>
<text x="143.3" y="72.2">Driver_Ena</text>
<text x="146.3" y="74.8">RecEna</text>
<text x="237.5" y="77.3">MOS6502</text>
<text x="243.7" y="75.5">U3</text>
<text x="140.2" y="79.9">DriverIn_D</text>
<text x="140.2" y="82.4">D_Out</text>
<text x="148.5" y="81.4">BusD</text>
<text x="227.1" y="83.4">D1</text>
<text x="227.1" y="80.9">D0</text>
<text x="237.1" y="82.3" transform="rotate(-90 237.1 82.3)">VCC</text>
<text x="242.9" y="83.4">A1</text>
<text x="242.9" y="80.9">A0</text>
<text x="274.8" y="83.4">DIS1</text>
<text x="280.6" y="80.6">8T97</text>
<text x="281.3" y="78.8">H5</text>
<text x="287.6" y="83.7">Y1</text>
<text x="140.2" y="87.5">C_Out</text>
<text x="140.2" y="84.9">DriverIn_C</text>
<text x="148.5" y="86.5">BusC</text>
<text x="227.1" y="88.5">D3</text>
<text x="227.1" y="86">D2</text>
<text x="242.9" y="86">A2</text>
<text x="242.9" y="88.5">A3</text>
<text x="274.8" y="86">I1</text>
<text x="274.8" y="88.5">I2</text>
<text x="287.6" y="86.2">Y2</text>
<text x="287.6" y="88.7">Y3</text>
<text x="140.2" y="95.1">DriverIn_A</text>
<text x="140.2" y="92.6">B_Out</text>
<text x="140.2" y="90">DriverIn_B</text>
<text x="148.5" y="91.5">BusB</text>
<text x="197.7" y="94.1">B11A</text>
<text x="227.1" y="93.6">D5</text>
<text x="227.1" y="91">D4</text>
<text x="242.9" y="91">A4</text>
<text x="242.9" y="93.6">A5</text>
<text x="274.8" y="93.6">I4</text>
<text x="274.8" y="91">I3</text>
<text x="287.6" y="91.3">Y4</text>
<text x="140.2" y="97.6">A_Out</text>
<text x="148.7" y="96.6">BusA</text>
<text x="149.3" y="100.2">GND</text>
<text x="197.8" y="98.9">74LS08</text>
<text x="227.1" y="98.7">D7</text>
<text x="227.1" y="96.1">D6</text>
<text x="242.9" y="96.1">A6</text>
<text x="242.9" y="98.7">A7</text>
<text x="242.9" y="101.2">A8</text>
<text x="274.8" y="98.7">I5</text>
<text x="274.8" y="101.2">I6</text>
<text x="274.8" y="96.1">DIS2</text>
<text x="287.6" y="98.1">Y5</text>
<text x="287.6" y="100.7">Y6</text>
<text x="144.6" y="107.5">H10</text>
<text x="157.7" y="103.7">GND</text>
<text x="187.9" y="104">C14C</text>
<text x="227.1" y="106.3">Phi1</text>
<text x="227.1" y="103.7">Phi0</text>
<text x="241.7" y="106.3">A10</text>
<text x="242.9" y="103.7">A9</text>
<text x="262.6" y="103.5">+5V</text>
<text x="274.8" y="104.7">VCC</text>
<text x="286" y="104.7">GND</text>
<text x="294.6" y="105">GND</text>
<text x="130.6" y="111.9">+5V</text>
<text x="143.3" y="112.9">Driver_Ena</text>
<text x="144.4" y="109.3">8T28</text>
<text x="186.1" y="113.6">74LS32</text>
<text x="227.1" y="108.8">Phi2</text>
<text x="227.1" y="112.6">~{RESET}</text>
<text x="241.7" y="108.8">A11</text>
<text x="241.7" y="111.4">A12</text>
<text x="241.7" y="113.9">A13</text>
<text x="274.8" y="111.4">DIS1</text>
<text x="274.8" y="113.9">I1</text>
<text x="279.6" y="108.6">H4</text>
<text x="282.8" y="108.6">8T97</text>
<text x="287.6" y="111.6">Y1</text>
<text x="140.2" y="115.4">VCC</text>
<text x="146.3" y="115.4">RecEna</text>
<text x="178.7" y="117.1">+5V</text>
<text x="227.1" y="117.7">~{IRQ}</text>
<text x="227.1" y="115.2">~{NMI}</text>
<text x="241.7" y="116.4">A14</text>
<text x="241.7" y="119">A15</text>
<text x="274.8" y="116.4">I2</text>
<text x="274.8" y="119">I3</text>
<text x="287.6" y="114.1">Y2</text>
<text x="287.6" y="116.7">Y3</text>
<text x="287.6" y="119.2">Y4</text>
<text x="140.2" y="120.5">DriverIn_D</text>
<text x="140.2" y="123">D_Out</text>
<text x="140.2" y="125.6">DriverIn_C</text>
<text x="148.5" y="122">BusD</text>
<text x="227.1" y="122.8">~{RDY}</text>
<text x="227.1" y="120.2">SO</text>
<text x="240.3" y="124.1">SYNC</text>
<text x="274.8" y="121.5">I4</text>
<text x="274.8" y="124.1">DIS2</text>
<text x="140.2" y="128.1">C_Out</text>
<text x="140.2" y="130.7">DriverIn_B</text>
<text x="148.5" y="127.1">BusC</text>
<text x="241.1" y="129.1">R/~{W}</text>
<text x="262.6" y="131.4">+5V</text>
<text x="274.8" y="126.6">I5</text>
<text x="274.8" y="129.1">I6</text>
<text x="287.6" y="126.1">Y5</text>
<text x="287.6" y="128.6">Y6</text>
<text x="140.2" y="135.7">DriverIn_A</text>
<text x="140.2" y="133.2">B_Out</text>
<text x="148.5" y="132.2">BusB</text>
<text x="148.7" y="137.3">BusA</text>
<text x="274.8" y="132.7">VCC</text>
<text x="280.1" y="135.7">H3</text>
<text x="283.3" y="135.7">8T97</text>
<text x="286" y="132.7">GND</text>
<text x="294.6" y="135.2">GND</text>
<text x="140.2" y="138.3">A_Out</text>
<text x="149.3" y="140.8">GND</text>
<text x="185.7" y="141.8">1k</text>
<text x="234.5" y="142.5" transform="rotate(-90 234.5 142.5)">VSS</text>
<text x="239.6" y="142.5" transform="rotate(-90 239.6 142.5)">VSS</text>
<text x="275.3" y="138.5">DIS1</text>
<text x="275.3" y="141.1">I1</text>
<text x="275.3" y="143.6">I2</text>
<text x="288.1" y="138.8">Y1</text>
<text x="288.1" y="141.3">Y2</text>
<text x="288.1" y="143.9">Y3</text>
<text x="157" y="145.9">GND</text>
<text x="184.5" y="144.4">RA01</text>
<text x="275.3" y="148.7">I4</text>
<text x="275.3" y="146.2">I3</text>
<text x="288.1" y="146.4">Y4</text>
<text x="219.1" y="151.3">GND</text>
<text x="239.5" y="152.2">GND</text>
<text x="275.3" y="153.8">I5</text>
<text x="275.3" y="151.2">DIS2</text>
<text x="288.1" y="153.3">Y5</text>
<text x="288.1" y="155.8">Y6</text>
<text x="262.6" y="158.6">+5V</text>
<text x="275.3" y="156.3">I6</text>
<text x="275.3" y="159.9">VCC</text>
<text x="286.5" y="159.9">GND</text>
<text x="296.4" y="164.9">GND</text>
<text x="66.8" y="219">+5V</text>
<text x="174.5" y="220.3">+5V</text>
<text x="67.4" y="227.2">74LS257</text>
<text x="72.3" y="225.4">B7</text>
<text x="179.1" y="227.2">74LS257</text>
<text x="184.1" y="225.4">B6</text>
<text x="60.7" y="230.7">I0a</text>
<text x="60.7" y="233.3">I1a</text>
<text x="68.2" y="232.2" transform="rotate(-90 68.2 232.2)">VCC</text>
<text x="71.4" y="230.7">Za</text>
<text x="172.5" y="230.7">I0a</text>
<text x="172.5" y="233.3">I1a</text>
<text x="179.9" y="232.2" transform="rotate(-90 179.9 232.2)">VCC</text>
<text x="183.1" y="230.7">Za</text>
<text x="60.7" y="238.4">I0b</text>
<text x="71.4" y="238.4">Zb</text>
<text x="172.5" y="238.4">I0b</text>
<text x="183.1" y="238.4">Zb</text>
<text x="60.7" y="246">I0c</text>
<text x="60.7" y="240.9">I1b</text>
<text x="71.4" y="246">Zc</text>
<text x="172.5" y="246">I0c</text>
<text x="172.5" y="240.9">I1b</text>
<text x="183.2" y="246">Zc</text>
<text x="60.7" y="248.5">I1c</text>
<text x="172.5" y="248.5">I1c</text>
<text x="60.7" y="256.1">I1d</text>
<text x="60.7" y="253.6">I0d</text>
<text x="71.4" y="253.6">Zd</text>
<text x="172.5" y="256.1">I1d</text>
<text x="172.5" y="253.6">I0d</text>
<text x="183.1" y="253.6">Zd</text>
<text x="60.7" y="261.2">S</text>
<text x="60.7" y="263.8">OE</text>
<text x="172.5" y="261.2">S</text>
<text x="172.5" y="263.8">OE</text>
<text x="68.2" y="264.4" transform="rotate(-90 68.2 264.4)">GND</text>
<text x="179.9" y="264.4" transform="rotate(-90 179.9 264.4)">GND</text>
<text x="63.2" y="275.2">GND</text>
<text x="174" y="274.2">GND</text>
</g>
<g font-size="1.8" fill="#000084">
<text x="19.8" y="73.3">D[0..7]</text>
<text x="212.3" y="75.9">CPU_D[0..7]</text>
<text x="360.8" y="75.8">A[0..15]</text>
<text x="168.1" y="141.7">CPU_D[0..7]</text>
<text x="17.5" y="191.4">LD[0..7]</text>
</g>
<g font-size="1.8" fill="#0f0f0f">
<text x="130.8" y="83.8">D7</text>
<text x="130.8" y="78.7">D3</text>
<text x="157.8" y="80.3">CPU_D3</text>
<text x="215.1" y="82.3">CPU_D1</text>
<text x="215.1" y="79.7">CPU_D0</text>
<text x="246.3" y="82.3">10 CPU_A1</text>
<text x="246.9" y="79.8">9 CPU_A0</text>
<text x="296.2" y="82.5">A13</text>
<text x="130.8" y="88.9">D4</text>
<text x="157.8" y="85.3">CPU_D7</text>
<text x="215.1" y="89.9">CPU_D4</text>
<text x="215.1" y="84.8">CPU_D2</text>
<text x="215.1" y="87.4">CPU_D3</text>
<text x="246.3" y="84.8">11 CPU_A2</text>
<text x="246.3" y="87.4">12 CPU_A3</text>
<text x="246.3" y="89.9">13 CPU_A4</text>
<text x="261" y="87.4">CPU_RW</text>
<text x="261.1" y="84.8">CPU_A13</text>
<text x="261.4" y="89.9">CPU_A2</text>
<text x="296.2" y="87.6">A2</text>
<text x="130.8" y="94">D0</text>
<text x="157.8" y="95.5">CPU_D0</text>
<text x="157.8" y="90.4">CPU_D4</text>
<text x="215.1" y="95">CPU_D6</text>
<text x="215.1" y="92.4">CPU_D5</text>
<text x="246.3" y="92.5">14 CPU_A5</text>
<text x="246.3" y="95">15 CPU_A6</text>
<text x="261.4" y="92.4">CPU_A3</text>
<text x="296.2" y="90.2">A3</text>
<text x="215.1" y="97.5">CPU_D7</text>
<text x="246.3" y="97.5">16 CPU_A7</text>
<text x="246.3" y="100.1">17 CPU_A8</text>
<text x="261.4" y="97.5">CPU_A0</text>
<text x="261.4" y="100.1">CPU_A14</text>
<text x="296.2" y="97">A0</text>
<text x="296.2" y="99.6">A14</text>
<text x="246.3" y="102.6">18 CPU_A9</text>
<text x="246.3" y="105.2">19 CPU_A10</text>
<text x="246.3" y="107.7">20 CPU_A11</text>
<text x="246.3" y="110.2">22 CPU_A12</text>
<text x="246.3" y="112.8">23 CPU_A13</text>
<text x="261.4" y="112.8">CPU_A12</text>
<text x="296.2" y="110.5">A12</text>
<text x="296.2" y="113">A1</text>
<text x="130.8" y="119.4">D2</text>
<text x="246.3" y="115.3">24 CPU_A14</text>
<text x="246.3" y="117.9">25 CPU_A15</text>
<text x="261.4" y="117.8">CPU_A4</text>
<text x="261.4" y="115.3">CPU_A1</text>
<text x="296.2" y="115.6">A4</text>
<text x="296.2" y="118.1">A10</text>
<text x="130.8" y="124.5">D6</text>
<text x="157.8" y="120.9">CPU_D2</text>
<text x="157.8" y="126">CPU_D6</text>
<text x="208.3" y="121.7">~{NMI}</text>
<text x="261.4" y="120.4">CPU_A10</text>
<text x="261.4" y="125.5">CPU_A11</text>
<text x="296.2" y="125">A11</text>
<text x="130.8" y="129.5">D5</text>
<text x="157.8" y="131.1">CPU_D5</text>
<text x="208.3" y="131.8">~{RESET}</text>
<text x="208.3" y="126.7">~{IRQ}</text>
<text x="208.3" y="129.3">~{RDY}</text>
<text x="249.7" y="128">CPU_RW</text>
<text x="261.4" y="128">CPU_A15</text>
<text x="296.2" y="127.5">A15</text>
<text x="130.8" y="134.6">D1</text>
<text x="157.8" y="136.1">CPU_D1</text>
<text x="296.2" y="137.7">A9</text>
<text x="261.4" y="142.5">CPU_A8</text>
<text x="261.4" y="139.9">CPU_A9</text>
<text x="296.2" y="142.7">A7</text>
<text x="296.2" y="140.2">A8</text>
<text x="261.4" y="145">CPU_A7</text>
<text x="261.4" y="147.6">CPU_A5</text>
<text x="296.2" y="145.3">A5</text>
<text x="261.4" y="152.6">CPU_A6</text>
<text x="296.2" y="152.1">A6</text>
<text x="40.6" y="232.1">LD6</text>
<text x="44.2" y="229.6">KBD_Data6</text>
<text x="142.2" y="232.1">LD2</text>
<text x="155.9" y="229.6">KBD_Data2</text>
<text x="40.6" y="239.8">LD7</text>
<text x="142.2" y="239.8">LD3</text>
<text x="155.9" y="237.2">KBD_Data3</text>
<text x="44.2" y="244.8">KBD_Data5</text>
<text x="155.9" y="244.8">KBD_Data1</text>
<text x="191.8" y="244.8">D1</text>
<text x="40.6" y="247.4">LD5</text>
<text x="142.2" y="247.4">LD1</text>
<text x="40.6" y="255">LD4</text>
<text x="44.2" y="252.5">KBD_Data4</text>
<text x="142.2" y="255">LD0</text>
<text x="155.9" y="252.5">KBD_Data0</text>
</g>
<g font-size="1.8" fill="#0000c2">
<text x="193" y="121.7">~{NMI}</text>
<text x="193" y="126.8">~{IRQ}</text>
<text x="193" y="129.3">~{RDY}</text>
<text x="193" y="131.8">~{RESET}</text>
<text x="17.8" y="200.4">Data</text>
<text x="23.5" y="200.4">MUX</text>
</g>
<g font-size="1.8" fill="#009600">
<text x="80" y="229.6">D6</text>
<text x="191.8" y="229.6">D2</text>
<text x="80" y="237.2">D7</text>
<text x="191.8" y="237.2">D3</text>
<text x="80" y="244.8">D5</text>
<text x="80" y="252.5">D4</text>
<text x="191.8" y="252.5">D0</text>
<text x="44.5" y="263.8">~{RAM_SEL}</text>
</g>
</svg>
